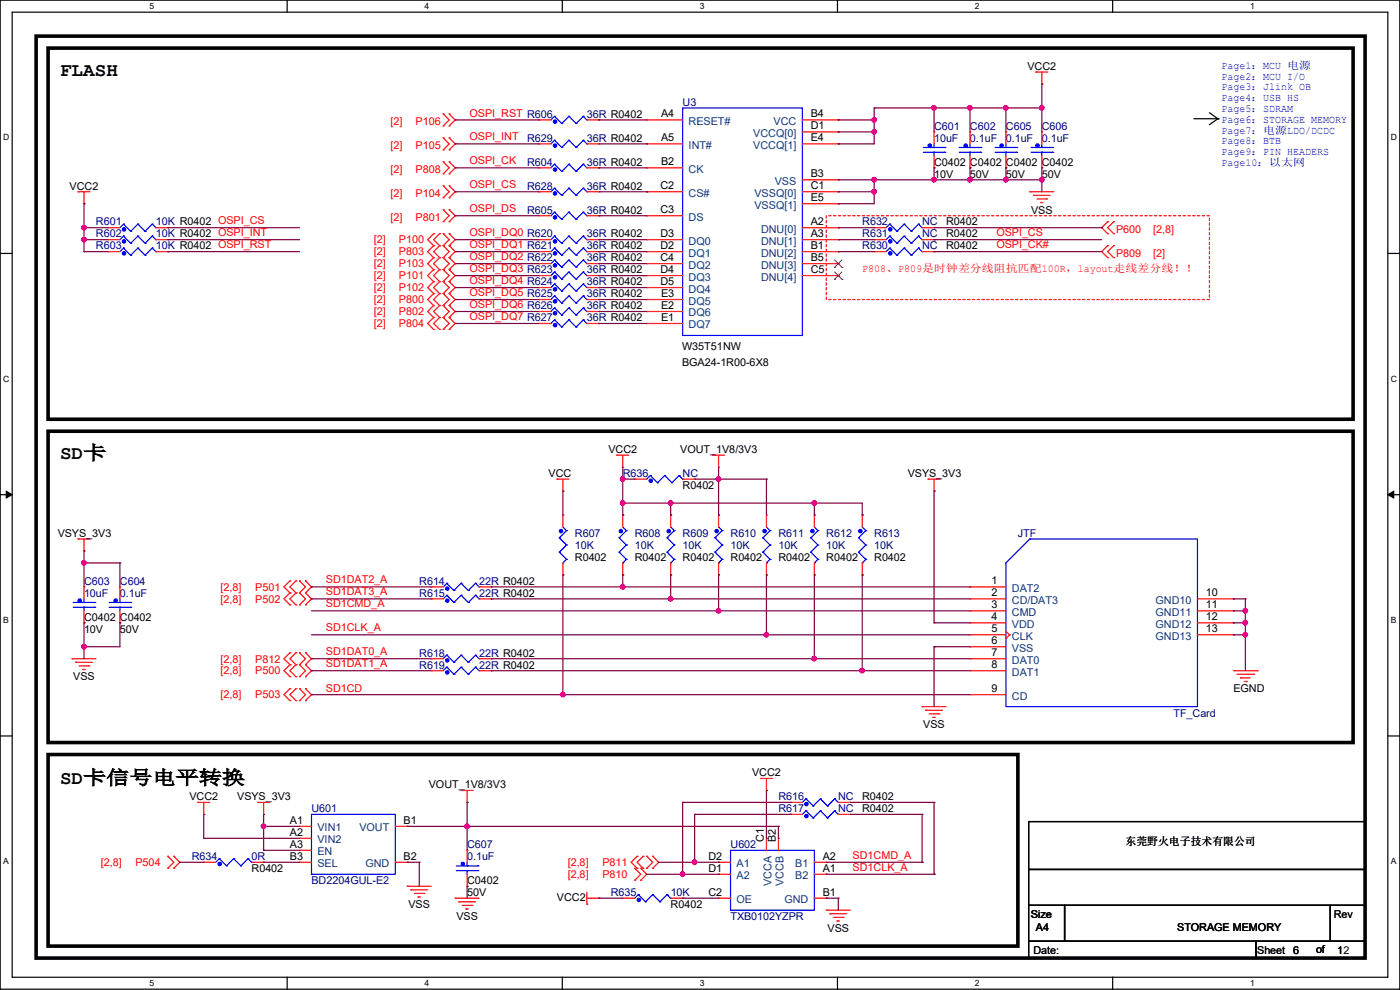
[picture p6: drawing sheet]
<svg xmlns="http://www.w3.org/2000/svg" width="297mm" height="210mm" viewBox="0 0 297 210" stroke-linecap="round" stroke-linejoin="round" font-family="sans-serif">
<path d="M0 0h297v209.8h-297zM2.6 2.6h291.8v204.7h-291.8z" fill="none" stroke="#000" stroke-width=".25"/>
<g fill="#fff">
<path d="M31.7 .3h1v2h-1z"/>
<path d="M31.7 207.6h1v1.9h-1z"/>
</g>
<path d="M60.9 0v2.6M60.9 207.3v2.5" fill="none" stroke="#000" stroke-width=".25"/>
<g fill="#fff">
<path d="M90.1 .3h1v2h-1z"/>
<path d="M90.1 207.6h1v1.9h-1z"/>
</g>
<path d="M119.3 0v2.6M119.3 207.3v2.5" fill="none" stroke="#000" stroke-width=".25"/>
<g fill="#fff">
<path d="M148.5 .3h.9v2h-.9z"/>
<path d="M148.5 207.6h.9v1.9h-.9z"/>
</g>
<path d="M177.7 0v2.6M177.7 207.3v2.5" fill="none" stroke="#000" stroke-width=".25"/>
<g fill="#fff">
<path d="M206.8 .3h1v2h-1z"/>
<path d="M206.8 207.6h1v1.9h-1z"/>
</g>
<path d="M236.1 0v2.6M236.1 207.3v2.5" fill="none" stroke="#000" stroke-width=".25"/>
<g fill="#fff">
<path d="M265.2 .3h1v2h-1z"/>
<path d="M265.2 207.6h1v1.9h-1z"/>
<path d="M.7 28.2h1.2v1.9h-1.2z"/>
<path d="M295.1 28.2h1.2v1.9h-1.2z"/>
<path d="M.7 79.3h1.2v2h-1.2z"/>
<path d="M295.1 79.3h1.2v2h-1.2z"/>
</g>
<path d="M0 53.8h2.6M294.4 53.8h2.6" fill="none" stroke="#000" stroke-width=".25"/>
<g fill="#fff">
<path d="M.7 130.5h1.2v2h-1.2z"/>
<path d="M295.1 130.5h1.1v2h-1.1z"/>
</g>
<path d="M0 104.9h2.6M294.4 104.9h2.6" fill="none" stroke="#000" stroke-width=".25"/>
<path d="M1.3 104.2l1.3 .7-1.3 .8zM294.4 104.9l1.3-.7v1.5z" fill="#000" stroke="#000" stroke-width=".21"/>
<g fill="#fff">
<path d="M.7 181.7h1.2v2h-1.2z"/>
<path d="M295.1 181.7h1.1v2h-1.1z"/>
</g>
<g fill="none" stroke="#000" stroke-width=".25">
<path d="M253.3 25.2h5.1M256.6 23.9l1.8 1.3M258.4 25.2h.1M258.4 25.2l-1.8 1.3M0 156.1h2.6M294.4 156.1h2.6M218.2 174.3h71.4v10.1h-71.4zM218.2 184.4h71.4v7.7h-71.4zM218.2 192.1h7.6v7.6h-7.6zM218.2 199.7h48.3v3.5h-48.3zM225.8 192.1h56.4v7.6h-56.4zM266.5 199.7h23.1v3.5h-23.1z"/>
<path d="M282.2 192.1h7.4v7.6h-7.4z"/>
</g>
<path d="M7.7 7.7h281.9v195.5h-281.9zM10.2 10.2h276.9v78.7h-276.9zM10.2 91.5h276.9v66h-276.9zM10.2 160.1h205.7v40.6h-205.7z" fill="none" stroke="#000" stroke-width=".76"/>
<path d="M175.3 45.8h81.3v17.7h-81.3z" fill="none" stroke="#f00" stroke-width=".25" stroke-dasharray=".5"/>
<g fill="none" stroke="#f00" stroke-width=".25">
<path d="M219.8 15.3h.1M219.8 15.3h2.5M221 17.8h.1M221 15.3v2.5M94 26.7h.1M94 24.2h.1M94 31.8h.1M94 29.3h.1M94 36.9h.1M94 34.3h.1M94 39.4h.1M94 24.2l1.3 1.2-1.3 1.3"/>
<path d="M94 29.3l1.3 1.2-1.3 1.3M94 34.3l1.3 1.3-1.3 1.3M94 39.4l1.3 1.3-1.3 1.3M95.3 24.2h.1M95.3 26.7h.1M95.3 29.3h.1M95.3 31.8h.1M95.3 34.3h.1M95.3 36.9h.1M95.3 39.4h.1M95.3 24.2l1.3 1.2-1.3 1.3M95.3 29.3l1.3 1.2-1.3 1.3"/>
<path d="M95.3 34.3l1.3 1.3-1.3 1.3M95.3 39.4l1.3 1.3-1.3 1.3M114.3 35.6h.1M114.3 25.4h.1M114.3 30.5h.1M114.3 25.4h2.6M114.3 30.5h2.6M114.3 35.6h2.6M124.5 25.4h2.5M124.5 30.5h2.5M124.5 35.6h2.5M127 35.6h.1"/>
<path d="M127 25.4h.1M127 30.5h.1M137.2 25.4h7.6M137.2 30.5h7.6M137.2 35.6h7.6M137.2 25.4h.1M137.2 30.5h.1M137.2 35.6h.1M170.2 25.4h7.6M170.2 30.5h7.6M170.2 38.1h7.6M170.2 28h7.6"/>
<path d="M177.8 25.4h.1M177.8 38.1h.1M177.8 30.5h.1M177.8 28h.1M198.2 28h.1M198.2 35.6h.1M198.2 28v2.5M198.2 33.1v2.5M205.8 28h.1M205.8 35.6h.1M205.8 28v2.5M205.8 33.1v2.5"/>
<path d="M213.4 28h.1M213.4 35.6h.1M213.4 28v2.5M213.4 33.1v2.5M221 28h.1M221 35.6h.1M221 28v2.5M221 33.1v2.5M16.6 40.7h.1M16.6 40.7h2.5M17.8 43.2h.1M17.8 40.7v2.5"/>
<path d="M22.9 50.8h.1M22.9 53.4h.1M22.9 48.3h.1M22.9 50.8h2.5M22.9 53.4h2.5M22.9 48.3h2.5M33.1 50.8h2.5M33.1 53.4h2.5M33.1 48.3h2.5M35.6 50.8h.1M35.6 53.4h.1M35.6 48.3h.1"/>
<path d="M92 52.1l-1.3 1.3 1.3 1.3M92 49.6l-1.3 1.2 1.3 1.3M92 54.7l-1.3 1.2 1.3 1.3M92 57.2l-1.3 1.3 1.3 1.2M92 59.7l-1.3 1.3 1.3 1.3M92 52.1h.1M92 54.7h.1M92 49.6h.1M92 57.2h.1M92 59.7h.1M93.3 54.7h.1M93.3 52.1h.1"/>
<path d="M93.3 49.6h.1M93.3 57.2h.1M93.3 59.7h.1M93.3 52.1l-1.3 1.3 1.3 1.3M93.3 49.6l-1.3 1.2 1.3 1.3M93.3 54.7l-1.3 1.2 1.3 1.3M93.3 57.2l-1.3 1.3 1.3 1.2M93.3 59.7l-1.3 1.3 1.3 1.3M94 42h.1M94 47h.1M94 44.5h.1M94 54.7h.1"/>
<path d="M94 52.1h.1M94 49.6h.1M94 57.2h.1M94 59.7h.1M94 44.5l1.3 1.3-1.3 1.2M94 52.1l1.3 1.3-1.3 1.3M94 49.6l1.3 1.2-1.3 1.3M94 54.7l1.3 1.2-1.3 1.3M94 57.2l1.3 1.3-1.3 1.2M94 59.7l1.3 1.3-1.3 1.3M95.3 42h.1M95.3 44.5h.1"/>
<path d="M95.3 47h.1M95.3 52.1h.1M95.3 54.7h.1M95.3 49.6h.1M95.3 57.2h.1M95.3 59.7h.1M95.3 44.5l1.3 1.3-1.3 1.2M95.3 52.1l1.3 1.3-1.3 1.3M95.3 49.6l1.3 1.2-1.3 1.3M95.3 54.7l1.3 1.2-1.3 1.3M95.3 57.2l1.3 1.3-1.3 1.2M95.3 59.7l1.3 1.3-1.3 1.3"/>
<path d="M114.3 55.9h.1M114.3 58.5h.1M114.3 40.7h.1M114.3 45.8h.1M114.3 50.8h.1M114.3 53.4h.1M114.3 40.7h2.6M114.3 55.9h2.6M114.3 50.8h2.6M114.3 53.4h2.6M114.3 58.5h2.6M114.3 45.8h2.6"/>
<path d="M124.5 40.7h2.5M124.5 55.9h2.5M124.5 50.8h2.5M124.5 53.4h2.5M124.5 58.5h2.5M124.5 45.8h2.5M127 55.9h.1M127 58.5h.1M127 40.7h.1M127 45.8h.1M127 50.8h.1M127 53.4h.1"/>
<path d="M137.2 40.7h7.6M137.2 55.9h7.6M137.2 50.8h7.6M137.2 53.4h7.6M137.2 58.5h7.6M137.2 45.8h7.6M137.2 40.7h.1M137.2 45.8h.1M137.2 50.8h.1M137.2 53.4h.1M137.2 55.9h.1M137.2 58.5h.1"/>
<path d="M170.2 40.7h7.6M170.2 55.9h7.6M170.2 50.8h7.6M170.2 53.4h7.6M170.2 58.5h7.6M170.2 43.2h7.6M170.2 48.3h7.6M177.8 43.2h.1M177.8 40.7h.1M177.8 48.3h.1M177.8 50.8h.1M177.8 53.4h.1"/>
<path d="M177.8 55.9h.1M177.8 58.5h.1M185.5 53.4h.1M185.5 50.8h.1M185.5 48.3h.1M185.5 50.8h2.5M185.5 53.4h2.5M185.5 48.3h2.5M195.6 50.8h2.6M195.6 53.4h2.6M195.6 48.3h2.6M198.2 53.4h.1"/>
<path d="M198.2 50.8h.1M198.2 48.3h.1M218.5 40.7h5.1M218.5 40.7h.1M219.2 41.4h.1M219.2 41.4h3.6M220 42.2h2M220.8 43h.1M220.8 43h.5M222 42.2h.1M235 52.1h.1M235 54.7h.1"/>
<path d="M235 47h.1M235 49.6h.1M235 52.1l-1.3 1.3 1.3 1.3M235 47l-1.3 1.3 1.3 1.3M236.3 54.7h.1M236.3 52.1h.1M236.3 49.6h.1M236.3 47h.1M236.3 52.1l-1.3 1.3 1.3 1.3M236.3 47l-1.3 1.3 1.3 1.3M92 67.4l-1.3 1.2 1.3 1.3M92 64.8l-1.3 1.3 1.3 1.3"/>
<path d="M92 62.3l-1.3 1.2 1.3 1.3M92 67.4h.1M92 69.9h.1M92 64.8h.1M92 62.3h.1M93.3 69.9h.1M93.3 67.4h.1M93.3 64.8h.1M93.3 62.3h.1M93.3 67.4l-1.3 1.2 1.3 1.3M93.3 64.8l-1.3 1.3 1.3 1.3M93.3 62.3l-1.3 1.2 1.3 1.3"/>
<path d="M94 69.9h.1M94 67.4h.1M94 64.8h.1M94 62.3h.1M94 67.4l1.3 1.2-1.3 1.3M94 64.8l1.3 1.3-1.3 1.3M94 62.3l1.3 1.2-1.3 1.3M95.3 67.4h.1M95.3 69.9h.1M95.3 64.8h.1M95.3 62.3h.1M95.3 67.4l1.3 1.2-1.3 1.3"/>
<path d="M95.3 64.8l1.3 1.3-1.3 1.3M95.3 62.3l1.3 1.2-1.3 1.3M114.3 68.6h.1M114.3 61h.1M114.3 63.5h.1M114.3 66.1h.1M114.3 61h2.6M114.3 63.5h2.6M114.3 66.1h2.6M114.3 68.6h2.6M124.5 61h2.5M124.5 63.5h2.5"/>
<path d="M124.5 66.1h2.5M124.5 68.6h2.5M127 68.6h.1M127 61h.1M127 63.5h.1M127 66.1h.1M137.2 61h7.6M137.2 63.5h7.6M137.2 66.1h7.6M137.2 68.6h7.6M137.2 61h.1M137.2 63.5h.1"/>
<path d="M137.2 66.1h.1M137.2 68.6h.1M130.9 96.6h2.5M130.9 96.6h.1M132.1 99.1h.1M132.1 96.6v2.5M151.2 96.6h.1M151.2 96.6h2.5M152.4 99.1h.1M152.4 96.6v2.5M16.6 114.3h.1M16.6 114.3h2.5"/>
<path d="M17.8 116.9h.1M17.8 114.3v2.6M118.2 101.6h2.5M118.2 101.6h.1M119.4 104.2h.1M119.4 109.3h.1M119.4 101.6v2.6M119.4 109.3v2.5M119.4 119.4v2.6M132.1 109.3h.1M132.1 109.3v2.5M132.1 119.4v2.6"/>
<path d="M134.7 101.6h.1M134.7 101.6h2.5M142.3 109.3h.1M142.3 109.3v2.5M142.3 119.4v2.6M144.8 101.6h2.6M147.4 101.6h.1M152.4 109.3h.1M152.4 109.3v2.5M152.4 119.4v2.6M162.6 109.3h.1M162.6 109.3v2.5"/>
<path d="M162.6 119.4v2.6M172.8 109.3h.1M172.8 109.3v2.5M172.8 119.4v2.6M182.9 109.3h.1M182.9 109.3v2.5M182.9 119.4v2.6M196.9 101.6h.1M196.9 101.6h2.5M198.2 104.2h.1M198.2 101.6v2.6M15.3 139.7h.1"/>
<path d="M15.3 139.7h5.1M17.8 124.5h.1M17.8 132.1h.1M17.8 124.5v2.5M17.8 129.6v2.5M25.4 124.5h.1M25.4 132.1h.1M25.4 124.5v2.5M25.4 129.6v2.5M61.5 123.2l-1.3 1.3 1.3 1.3M61.5 125.8l-1.3 1.2 1.3 1.3M61.5 138.5l-1.3 1.2 1.3 1.3"/>
<path d="M61.5 123.2h.1M61.5 125.8h.1M61.5 128.3h.1M61.5 138.5h.1M62.8 123.2l-1.3 1.3 1.3 1.3M62.8 125.8l-1.3 1.2 1.3 1.3M62.8 138.5l-1.3 1.2 1.3 1.3M62.8 125.8h.1M62.8 123.2h.1M62.8 128.3h.1M62.8 138.5h.1M63.5 125.8h.1"/>
<path d="M63.5 123.2h.1M63.5 128.3h.1M63.5 138.5h.1M63.5 123.2l1.3 1.3-1.3 1.3M63.5 125.8l1.3 1.2-1.3 1.3M63.5 138.5l1.3 1.2-1.3 1.3M64.8 123.2h.1M64.8 125.8h.1M64.8 128.3h.1M64.8 138.5h.1M64.8 123.2l1.3 1.3-1.3 1.3M64.8 125.8l1.3 1.2-1.3 1.3"/>
<path d="M64.8 138.5l1.3 1.2-1.3 1.3M91.5 139.7h2.5M91.5 124.5h2.5M91.5 127h2.5M91.5 139.7h.1M91.5 124.5h.1M91.5 127h.1M101.6 139.7h2.6M101.6 124.5h2.6M101.6 127h2.6M104.2 139.7h.1M104.2 124.5h.1"/>
<path d="M104.2 127h.1M119.4 122h.1M132.1 122h.1M142.3 122h.1M152.4 122h.1M162.6 122h.1M172.8 122h.1M182.9 122h.1M205.8 139.7h7.6M205.8 124.5h7.6M205.8 127h7.6M205.8 129.6h7.6"/>
<path d="M205.8 132.1h7.6M205.8 134.7h7.6M205.8 137.2h7.6M205.8 124.5h.1M205.8 127h.1M205.8 129.6h.1M205.8 132.1h.1M205.8 134.7h.1M205.8 137.2h.1M205.8 139.7h.1M213.4 135.4h.1M213.4 133.9l.8 .8"/>
<path d="M214.2 134.7h.1M214.2 134.7l-.8 .7M254 127h7.7M254 129.6h7.7M254 132.1h7.7M254 134.7h7.7M261.7 132.1h.1M261.7 129.6h.1M261.7 127h.1M261.7 134.7h.1M16 140.5h.1M16 140.5h3.6"/>
<path d="M16.8 141.3h2M17.6 142h.1M17.6 142h.5M18.8 141.3h.1M61.5 141l-1.3 1.3 1.3 1.3M61.5 146.1l-1.3 1.3 1.3 1.2M61.5 141h.1M61.5 143.6h.1M61.5 146.1h.1M61.5 148.6h.1M62.8 141l-1.3 1.3 1.3 1.3M62.8 146.1l-1.3 1.3 1.3 1.2"/>
<path d="M62.8 141h.1M62.8 143.6h.1M62.8 148.6h.1M62.8 146.1h.1M63.5 141h.1M63.5 143.6h.1M63.5 148.6h.1M63.5 146.1h.1M63.5 141l1.3 1.3-1.3 1.3M63.5 146.1l1.3 1.3-1.3 1.2M64.8 141h.1M64.8 143.6h.1"/>
<path d="M64.8 146.1h.1M64.8 148.6h.1M64.8 141l1.3 1.3-1.3 1.3M64.8 146.1l1.3 1.3-1.3 1.2M91.5 142.3h2.5M91.5 142.3h.1M101.6 142.3h2.6M104.2 142.3h.1M195.6 149.9h5.1M195.6 149.9h.1M196.4 150.7h.1M196.4 150.7h3.5"/>
<path d="M197.1 151.4h2.1M197.9 152.2h.1M197.9 152.2h.5M199.2 151.4h.1M205.8 142.3h7.6M205.8 147.4h7.6M205.8 142.3h.1M205.8 147.4h.1M261.7 142.3h5M262.4 143h3.6M263.2 143.8h.1M263.2 143.8h2"/>
<path d="M263.9 144.6h.6M264.5 144.6h.1M266 143h.1M266.7 142.3h.1M42 170.2h.1M42 170.2h2.5M43.2 172.8h.1M43.2 170.2v2.6M54.7 170.2h2.5M54.7 170.2h.1M55.9 172.8h.1M55.9 170.2v2.6"/>
<path d="M63.5 175.3h.1M63.5 177.8h.1M63.5 175.3h2.6M63.5 177.8h2.6M83.9 175.3h2.5M86.4 175.3h.1M97.8 167.7h2.6M97.8 167.7h.1M99.1 170.2h.1M99.1 167.7v2.5M161.3 165.1h2.6M161.3 165.1h.1"/>
<path d="M162.6 167.7h.1M162.6 177.8h.1M162.6 165.1v2.6M162.6 177.8v2.6M165.1 177.8h.1M165.1 177.8v2.6M167.7 170.2h2.5M167.7 172.8h2.5M167.7 170.2h.1M167.7 172.8h.1M177.8 170.2h2.6M177.8 172.8h2.6"/>
<path d="M180.4 170.2h.1M180.4 172.8h.1M35.6 181.7l1.3 1.2-1.3 1.3M35.6 184.2h.1M35.6 181.7h.1M36.9 181.7h.1M36.9 184.2h.1M36.9 181.7l1.2 1.2-1.2 1.3M43.2 182.9h.1M43.2 182.9h2.6M53.4 182.9h2.5M55.9 182.9h.1"/>
<path d="M63.5 180.4h.1M63.5 182.9h.1M63.5 182.9h2.6M63.5 180.4h2.6M83.9 182.9h2.5M86.4 188h.1M86.4 182.9h.1M86.4 188h5.1M87.2 188.8h.1M87.2 188.8h3.5M87.9 189.5h2.1M88.7 190.3h.1"/>
<path d="M88.7 190.3h.5M90 189.5h.1M96.6 190.5h5M96.6 190.5h.1M97.3 191.3h3.6M97.3 191.3h.1M98.1 192.1h2M98.8 192.8h.1M98.8 192.8h.6M99.1 180.4h.1M99.1 188h.1M99.1 180.4v2.5"/>
<path d="M99.1 185.5v2.5M100.1 192.1h.1M124.5 191.8h.1M124.5 190.5h2.5M124.5 189.3v2.5M127 190.5h.1M132.1 190.5h.1M132.1 190.5h2.6M134.7 186.7h.1M134.7 184.2h.1M134.7 184.2l1.2 1.3-1.2 1.2M135.2 181.7l-1.3 1.2 1.3 1.3"/>
<path d="M135.2 181.7h.1M135.2 184.2h.1M135.9 184.2h.1M135.9 186.7h.1M135.9 184.2l1.3 1.3-1.3 1.2M136.4 181.7l-1.2 1.2 1.2 1.3M136.4 184.2h.1M136.4 181.7h.1M137.2 181.7l1.3 1.2-1.3 1.3M137.2 184.2h.1M137.2 181.7h.1M138.5 181.7h.1"/>
<path d="M138.5 184.2h.1M138.5 181.7l1.2 1.2-1.2 1.3M142.3 190.5h2.5M144.8 190.5h.1M152.4 185.5h.1M152.4 190.5h.1M152.4 182.9h.1M152.4 190.5h2.6M152.4 185.5h2.6M152.4 182.9h2.6M172.8 190.5h2.5M172.8 185.5h2.5"/>
<path d="M172.8 182.9h2.5M175.3 193.1h5.1M175.3 193.1h.1M175.3 185.5h.1M175.3 190.5h.1M175.3 182.9h.1M176.1 193.8h.1M176.1 193.8h3.5M176.8 194.6h2.1M177.6 195.4h.1M177.6 195.4h.5M178.9 194.6h.1"/>
</g>
<g fill="none" stroke="#00f" stroke-width=".25">
<path d="M117.6 39.9l-.7 .8M117.6 34.8l-.7 .8M117.6 24.7l-.7 .7M117.6 29.8l-.7 .7M117.6 39.9h.1M117.6 34.8h.1M117.6 24.7h.1M117.6 29.8h.1M117.6 39.9l1.6 1.5M117.6 34.8l1.6 1.6M117.6 24.7l1.6 1.5M117.6 29.8l1.6 1.5"/>
<path d="M119.2 36.4h.1M119.2 26.2h.1M119.2 31.3h.1M120.7 39.9l-1.5 1.5M120.7 34.8l-1.5 1.6M120.7 24.7l-1.5 1.5M120.7 29.8l-1.5 1.5M120.7 39.9h.1M120.7 34.8h.1M120.7 24.7h.1M120.7 29.8h.1M120.7 39.9l1.5 1.5"/>
<path d="M120.7 34.8l1.5 1.6M120.7 24.7l1.5 1.5M120.7 29.8l1.5 1.5M122.2 36.4h.1M122.2 26.2h.1M122.2 31.3h.1M123.7 39.9l-1.5 1.5M123.7 34.8l-1.5 1.6M123.7 24.7l-1.5 1.5M123.7 29.8l-1.5 1.5M123.7 39.9h.1M123.7 34.8h.1"/>
<path d="M123.7 24.7h.1M123.7 29.8h.1M123.7 39.9l.8 .8M123.7 34.8l.8 .8M123.7 24.7l.8 .7M123.7 29.8l.8 .7M124.5 35.6h.1M124.5 25.4h.1M124.5 30.5h.1M144.8 22.9h25.4v48.3h-25.4zM195.9 32.3h4.5M195.9 31.3h4.5"/>
<path d="M198.2 32.3h.1M198.2 31.3h.1M198.2 30.5v.8M198.2 32.3v.8M200.4 32.3h.1M200.4 31.3h.1M203.5 32.3h4.6M203.5 31.3h4.6M205.8 32.3h.1M205.8 31.3h.1M205.8 30.5v.8M205.8 32.3v.8"/>
<path d="M208.1 32.3h.1M208.1 31.3h.1M211.1 32.3h4.6M211.1 31.3h4.6M213.4 32.3h.1M213.4 31.3h.1M213.4 30.5v.8M213.4 32.3v.8M215.7 32.3h.1M215.7 31.3h.1M218.7 32.3h4.6M218.7 31.3h4.6"/>
<path d="M221 32.3h.1M221 31.3h.1M221 30.5v.8M221 32.3v.8M223.3 32.3h.1M223.3 31.3h.1M26.2 50.1h.1M26.2 52.6h.1M26.2 47.5h.1M26.2 50.1l1.5 1.5M26.2 52.6l1.5 1.5M26.2 47.5l1.5 1.6"/>
<path d="M26.2 50.1l-.8 .7M26.2 52.6l-.8 .8M26.2 47.5l-.8 .8M27.7 51.6h.1M27.7 54.1h.1M27.7 49.1h.1M29.3 50.1h.1M29.3 52.6h.1M29.3 47.5h.1M29.3 50.1l1.5 1.5M29.3 52.6l1.5 1.5M29.3 47.5l1.5 1.6"/>
<path d="M29.3 50.1l-1.6 1.5M29.3 52.6l-1.6 1.5M29.3 47.5l-1.6 1.6M30.8 51.6h.1M30.8 54.1h.1M30.8 49.1h.1M32.3 50.1h.1M32.3 52.6h.1M32.3 47.5h.1M32.3 50.1l.8 .7M32.3 52.6l.8 .8M32.3 47.5l.8 .8"/>
<path d="M32.3 50.1l-1.5 1.5M32.3 52.6l-1.5 1.5M32.3 47.5l-1.5 1.6M33.1 50.8h.1M33.1 53.4h.1M33.1 48.3h.1M117.6 55.2l-.7 .7M117.6 57.7l-.7 .8M117.6 45l-.7 .8M117.6 50.1l-.7 .7M117.6 52.6l-.7 .8M117.6 55.2h.1"/>
<path d="M117.6 57.7h.1M117.6 45h.1M117.6 50.1h.1M117.6 52.6h.1M117.6 55.2l1.6 1.5M117.6 57.7l1.6 1.5M117.6 45l1.6 1.5M117.6 50.1l1.6 1.5M117.6 52.6l1.6 1.5M119.2 56.7h.1M119.2 59.2h.1M119.2 41.4h.1"/>
<path d="M119.2 46.5h.1M119.2 51.6h.1M119.2 54.1h.1M120.7 55.2l-1.5 1.5M120.7 57.7l-1.5 1.5M120.7 45l-1.5 1.5M120.7 50.1l-1.5 1.5M120.7 52.6l-1.5 1.5M120.7 55.2h.1M120.7 57.7h.1M120.7 45h.1M120.7 50.1h.1"/>
<path d="M120.7 52.6h.1M120.7 55.2l1.5 1.5M120.7 57.7l1.5 1.5M120.7 45l1.5 1.5M120.7 50.1l1.5 1.5M120.7 52.6l1.5 1.5M122.2 56.7h.1M122.2 59.2h.1M122.2 41.4h.1M122.2 46.5h.1M122.2 51.6h.1M122.2 54.1h.1"/>
<path d="M123.7 55.2l-1.5 1.5M123.7 57.7l-1.5 1.5M123.7 45l-1.5 1.5M123.7 50.1l-1.5 1.5M123.7 52.6l-1.5 1.5M123.7 55.2h.1M123.7 57.7h.1M123.7 45h.1M123.7 50.1h.1M123.7 52.6h.1M123.7 55.2l.8 .7M123.7 57.7l.8 .8"/>
<path d="M123.7 45l.8 .8M123.7 50.1l.8 .7M123.7 52.6l.8 .8M124.5 55.9h.1M124.5 58.5h.1M124.5 40.7h.1M124.5 45.8h.1M124.5 50.8h.1M124.5 53.4h.1M188.8 52.6l-.8 .8M188.8 50.1l-.8 .7M188.8 47.5l-.8 .8"/>
<path d="M188.8 52.6h.1M188.8 50.1h.1M188.8 47.5h.1M188.8 52.6l1.5 1.5M188.8 50.1l1.5 1.5M188.8 47.5l1.5 1.6M190.3 54.1h.1M190.3 51.6h.1M190.3 49.1h.1M191.8 52.6h.1M191.8 50.1h.1M191.8 47.5h.1"/>
<path d="M191.8 52.6l1.5 1.5M191.8 50.1l1.5 1.5M191.8 47.5l1.5 1.6M191.8 52.6l-1.5 1.5M191.8 50.1l-1.5 1.5M191.8 47.5l-1.5 1.6M193.3 54.1h.1M193.3 51.6h.1M193.3 49.1h.1M194.9 52.6l-1.6 1.5M194.9 50.1l-1.6 1.5M194.9 47.5l-1.6 1.6"/>
<path d="M194.9 52.6h.1M194.9 50.1h.1M194.9 47.5h.1M194.9 52.6l.7 .8M194.9 50.1l.7 .7M194.9 47.5l.7 .8M195.6 53.4h.1M195.6 50.8h.1M195.6 48.3h.1M117.6 67.9l-.7 .7M117.6 60.2l-.7 .8M117.6 62.8l-.7 .7"/>
<path d="M117.6 65.3l-.7 .8M117.6 67.9h.1M117.6 60.2h.1M117.6 62.8h.1M117.6 65.3h.1M117.6 67.9l1.6 1.5M117.6 60.2l1.6 1.6M117.6 62.8l1.6 1.5M117.6 65.3l1.6 1.5M119.2 69.4h.1M119.2 61.8h.1M119.2 64.3h.1"/>
<path d="M119.2 66.8h.1M120.7 67.9l-1.5 1.5M120.7 60.2l-1.5 1.6M120.7 62.8l-1.5 1.5M120.7 65.3l-1.5 1.5M120.7 67.9h.1M120.7 60.2h.1M120.7 62.8h.1M120.7 65.3h.1M120.7 67.9l1.5 1.5M120.7 60.2l1.5 1.6M120.7 62.8l1.5 1.5"/>
<path d="M120.7 65.3l1.5 1.5M122.2 69.4h.1M122.2 61.8h.1M122.2 64.3h.1M122.2 66.8h.1M123.7 67.9l-1.5 1.5M123.7 60.2l-1.5 1.6M123.7 62.8l-1.5 1.5M123.7 65.3l-1.5 1.5M123.7 67.9h.1M123.7 60.2h.1M123.7 62.8h.1"/>
<path d="M123.7 65.3h.1M123.7 67.9l.8 .7M123.7 60.2l.8 .8M123.7 62.8l.8 .7M123.7 65.3l.8 .8M124.5 68.6h.1M124.5 61h.1M124.5 63.5h.1M124.5 66.1h.1M118.7 114.1h.1M118.7 117.1h.1M118.7 114.1l1.5 1.5"/>
<path d="M118.7 117.1l1.5 1.6M119.4 119.4h.1M119.4 111.8l.8 .8M120.2 112.6h.1M120.2 115.6h.1M120.2 118.7h.1M120.2 112.6l-1.5 1.5M120.2 115.6l-1.5 1.5M120.2 118.7l-.8 .7M131.4 114.1h.1M131.4 117.1h.1M131.4 114.1l1.5 1.5"/>
<path d="M131.4 117.1l1.5 1.6M132.1 119.4h.1M132.1 111.8l.8 .8M132.9 112.6h.1M132.9 115.6h.1M132.9 118.7h.1M132.9 112.6l-1.5 1.5M132.9 115.6l-1.5 1.5M132.9 118.7l-.8 .7M138 100.9h.1M138 100.9l1.5 1.5M138 100.9l-.8 .7"/>
<path d="M139.5 102.4h.1M141 100.9l-1.5 1.5M141 100.9h.1M141 100.9l1.5 1.5M141.5 114.1h.1M141.5 117.1h.1M141.5 114.1l1.5 1.5M141.5 117.1l1.5 1.6M142.3 119.4h.1M142.3 111.8l.7 .8M142.5 102.4h.1M143 112.6h.1"/>
<path d="M143 115.6h.1M143 118.7h.1M143 112.6l-1.5 1.5M143 115.6l-1.5 1.5M143 118.7l-.7 .7M144.1 100.9h.1M144.1 100.9l.7 .7M144.1 100.9l-1.6 1.5M144.8 101.6h.1M151.7 114.1h.1M151.7 117.1h.1M151.7 114.1l1.5 1.5"/>
<path d="M151.7 117.1l1.5 1.6M152.4 119.4h.1M152.4 111.8l.8 .8M153.2 112.6h.1M153.2 115.6h.1M153.2 118.7h.1M153.2 112.6l-1.5 1.5M153.2 115.6l-1.5 1.5M153.2 118.7l-.8 .7M161.8 114.1h.1M161.8 117.1h.1M161.8 114.1l1.6 1.5"/>
<path d="M161.8 117.1l1.6 1.6M162.6 119.4h.1M162.6 111.8l.8 .8M163.4 112.6h.1M163.4 115.6h.1M163.4 118.7h.1M163.4 112.6l-1.6 1.5M163.4 115.6l-1.6 1.5M163.4 118.7l-.8 .7M172 114.1h.1M172 117.1h.1M172 114.1l1.5 1.5"/>
<path d="M172 117.1l1.5 1.6M172.8 119.4h.1M172.8 111.8l.7 .8M173.5 112.6h.1M173.5 115.6h.1M173.5 118.7h.1M173.5 112.6l-1.5 1.5M173.5 115.6l-1.5 1.5M173.5 118.7l-.7 .7M182.2 114.1h.1M182.2 117.1h.1M182.2 114.1l1.5 1.5"/>
<path d="M182.2 117.1l1.5 1.6M182.9 119.4h.1M182.9 111.8l.8 .8M183.7 112.6h.1M183.7 115.6h.1M183.7 118.7h.1M183.7 112.6l-1.5 1.5M183.7 115.6l-1.5 1.5M183.7 118.7l-.8 .7M213.4 119.4l5.1-5.1h35.5v35.6h-40.6zM218.5 114.3h.1M15.5 128.8h4.6"/>
<path d="M15.5 127.8h4.6M17.8 128.8h.1M17.8 127.8h.1M17.8 127v.8M17.8 128.8v.8M20.1 128.8h.1M20.1 127.8h.1M23.2 128.8h4.5M23.2 127.8h4.5M25.4 128.8h.1M25.4 127.8h.1M25.4 127v.8"/>
<path d="M25.4 128.8v.8M27.7 128.8h.1M27.7 127.8h.1M94.8 139l-.8 .7M94.8 123.7l-.8 .8M94.8 126.3l-.8 .7M94.8 139h.1M94.8 123.7h.1M94.8 126.3h.1M94.8 139l1.5 1.5M94.8 123.7l1.5 1.6M94.8 126.3l1.5 1.5"/>
<path d="M96.3 125.3h.1M96.3 127.8h.1M97.8 139l-1.5 1.5M97.8 123.7l-1.5 1.6M97.8 126.3l-1.5 1.5M97.8 139h.1M97.8 123.7h.1M97.8 126.3h.1M97.8 139l1.6 1.5M97.8 123.7l1.6 1.6M97.8 126.3l1.6 1.5M99.4 125.3h.1"/>
<path d="M99.4 127.8h.1M100.9 139h.1M100.9 123.7h.1M100.9 126.3h.1M100.9 139l.7 .7M100.9 123.7l.7 .8M100.9 126.3l.7 .7M100.9 139l-1.5 1.5M100.9 123.7l-1.5 1.6M100.9 126.3l-1.5 1.5M101.6 139.7h.1M101.6 124.5h.1"/>
<path d="M101.6 127h.1M94.8 141.5l-.8 .8M94.8 141.5h.1M94.8 141.5l1.5 1.5M96.3 140.5h.1M96.3 143h.1M97.8 141.5l-1.5 1.5M97.8 141.5h.1M97.8 141.5l1.6 1.5M99.4 140.5h.1M99.4 143h.1M100.9 141.5h.1"/>
<path d="M100.9 141.5l.7 .8M100.9 141.5l-1.5 1.5M101.6 142.3h.1M66.1 172.8h17.8v12.7h-17.8zM171 169.5l-.8 .7M171 172l-.8 .8M171 169.5h.1M171 172h.1M171 169.5l1.5 1.5M171 172l1.5 1.5M172.5 171h.1M172.5 173.5h.1"/>
<path d="M174 169.5l-1.5 1.5M174 172l-1.5 1.5M174 169.5h.1M174 172h.1M174 169.5l1.6 1.5M174 172l1.6 1.5M175.6 171h.1M175.6 173.5h.1M177.1 169.5h.1M177.1 172h.1M177.1 169.5l.7 .7M177.1 172l.7 .8"/>
<path d="M177.1 169.5l-1.5 1.5M177.1 172l-1.5 1.5M177.8 170.2h.1M177.8 172.8h.1M46.5 182.2l-.7 .7M46.5 182.2h.1M46.5 182.2l1.5 1.5M48 183.7h.1M49.6 182.2l-1.6 1.5M49.6 182.2h.1M49.6 182.2l1.5 1.5M51.1 183.7h.1"/>
<path d="M52.6 182.2l-1.5 1.5M52.6 182.2h.1M52.6 182.2l.8 .7M53.4 182.9h.1M96.8 184.7h4.6M96.8 183.7h4.6M99.1 184.7h.1M99.1 183.7h.1M99.1 182.9v.8M99.1 184.7v.8M101.4 184.7h.1M101.4 183.7h.1"/>
<path d="M135.4 189.8l-.7 .7M135.4 189.8h.1M135.4 189.8l1.5 1.5M136.9 191.3h.1M138.5 189.8h.1M138.5 189.8l1.5 1.5M138.5 189.8l-1.6 1.5M140 191.3h.1M141.5 189.8l-1.5 1.5M141.5 189.8h.1M141.5 189.8l.8 .7M142.3 190.5h.1"/>
<path d="M155 180.4h17.8v12.7h-17.8z"/>
</g>
<g fill="#00f" stroke="#00f" stroke-width=".25">
<circle cx="117.7" cy="56.3" r=".36"/>
<circle cx="119" cy="112.7" r=".36"/>
<circle cx="141.9" cy="112.7" r=".36"/>
<circle cx="26.3" cy="51.2" r=".36"/>
<circle cx="197.3" cy="30.9" r=".36"/>
<circle cx="188.9" cy="53.7" r=".36"/>
<circle cx="135.5" cy="190.9" r=".36"/>
<circle cx="46.6" cy="183.3" r=".36"/>
<circle cx="117.7" cy="58.8" r=".36"/>
<circle cx="212.5" cy="30.9" r=".36"/>
<circle cx="152" cy="112.7" r=".36"/>
<circle cx="117.7" cy="41" r=".36"/>
<circle cx="26.3" cy="53.7" r=".36"/>
<circle cx="117.7" cy="69" r=".36"/>
<circle cx="204.9" cy="30.9" r=".36"/>
<circle cx="117.7" cy="46.1" r=".36"/>
<circle cx="138.1" cy="102" r=".36"/>
<circle cx="220.1" cy="30.9" r=".36"/>
<circle cx="117.7" cy="61.4" r=".36"/>
<circle cx="94.9" cy="140.1" r=".36"/>
<circle cx="171.1" cy="170.6" r=".36"/>
<circle cx="98.2" cy="183.3" r=".36"/>
<circle cx="188.9" cy="51.2" r=".36"/>
<circle cx="162.2" cy="112.7" r=".36"/>
<circle cx="188.9" cy="48.7" r=".36"/>
<circle cx="117.7" cy="36" r=".36"/>
<circle cx="16.9" cy="127.4" r=".36"/>
<circle cx="117.7" cy="63.9" r=".36"/>
<circle cx="94.9" cy="142.6" r=".36"/>
<circle cx="171.1" cy="173.1" r=".36"/>
<circle cx="117.7" cy="51.2" r=".36"/>
<circle cx="94.9" cy="124.9" r=".36"/>
<circle cx="172.4" cy="112.7" r=".36"/>
<circle cx="117.7" cy="25.8" r=".36"/>
<circle cx="24.5" cy="127.4" r=".36"/>
<circle cx="117.7" cy="66.4" r=".36"/>
<circle cx="117.7" cy="30.9" r=".36"/>
<circle cx="117.7" cy="53.7" r=".36"/>
<circle cx="94.9" cy="127.4" r=".36"/>
<circle cx="26.3" cy="48.7" r=".36"/>
<circle cx="182.5" cy="112.7" r=".36"/>
<circle cx="131.7" cy="112.7" r=".36"/>
</g>
<path d="M177 56.7h.1M177 59.3h.1M177.1 55.2l1.5 1.5M177.1 57.7l1.5 1.6M178.6 55.2l-1.6 1.5M178.6 57.7l-1.6 1.6M178.6 56.7h.1M178.6 59.3h.1" fill="none" stroke="#804000" stroke-width=".21"/>
<g fill="none" stroke="#800040" stroke-width=".25">
<path d="M221 17.8h.1M221 17.8v10.2M96.6 30.5h17.7M96.6 25.4h17.7M96.6 35.6h17.7M96.6 30.5h.1M96.6 25.4h.1M96.6 35.6h.1M127 35.6h.1M127 25.4h.1M127 30.5h10.2M127 25.4h10.2"/>
<path d="M127 35.6h10.2M137.2 30.5h.1M177.8 28h7.7M177.8 25.4h7.7M177.8 38.1h43.2M177.8 30.5h.1M177.8 28h.1M177.8 25.4h.1M177.8 38.1h.1M185.5 28h.1M185.5 25.4h.1M185.5 38.1h.1"/>
<path d="M185.5 22.9h.1M185.5 22.9v7.6h-7.7M185.5 38.1v5.1h-7.7M185.5 22.9h35.5M198.2 22.9h.1M198.2 35.6h.1M198.2 38.1h.1M198.2 22.9v5.1M198.2 35.6v2.5M205.8 22.9h.1M205.8 38.1h.1M205.8 35.6h.1"/>
<path d="M205.8 22.9v5.1M205.8 35.6v2.5M213.4 22.9h.1M213.4 35.6h.1M213.4 38.1h.1M213.4 22.9v5.1M213.4 35.6v2.5M221 38.1h.1M221 22.9h.1M221 35.6h.1M221 35.6v5.1M17.8 53.4h5.1"/>
<path d="M17.8 50.8h5.1M17.8 48.3h5.1M17.8 43.2h.1M17.8 53.4h.1M17.8 50.8h.1M17.8 48.3h.1M17.8 43.2v10.2M35.6 53.4h27.9M35.6 50.8h27.9M35.6 48.3h27.9M35.6 48.3h.1M35.6 50.8h.1"/>
<path d="M35.6 53.4h.1M96.6 53.4h17.7M96.6 50.8h17.7M96.6 40.7h17.7M96.6 45.8h17.7M96.6 58.5h17.7M96.6 55.9h17.7M96.6 40.7h.1M96.6 45.8h.1M96.6 50.8h.1M96.6 53.4h.1M96.6 55.9h.1"/>
<path d="M96.6 58.5h.1M127 45.8h.1M127 58.5h.1M127 50.8h.1M127 53.4h.1M127 55.9h.1M127 40.7h10.2M127 53.4h10.2M127 50.8h10.2M127 45.8h10.2M127 58.5h10.2M127 55.9h10.2"/>
<path d="M137.2 40.7h.1M177.8 53.4h7.7M177.8 50.8h7.7M177.8 48.3h7.7M177.8 40.7h7.7M177.8 40.7h.1M177.8 43.2h.1M177.8 50.8h.1M177.8 53.4h.1M177.8 48.3h.1M185.5 40.7h.1M198.2 50.8h.1"/>
<path d="M198.2 53.4h.1M198.2 48.3h35.5M198.2 53.4h35.5M198.2 50.8h35.5M233.7 48.3h.1M96.6 61h17.7M96.6 63.5h17.7M96.6 66.1h17.7M96.6 68.6h17.7M96.6 61h.1M96.6 63.5h.1M96.6 66.1h.1"/>
<path d="M96.6 68.6h.1M127 61h.1M127 63.5h.1M127 66.1h.1M127 68.6h.1M127 61h10.2M127 63.5h10.2M127 66.1h10.2M127 68.6h10.2M132.1 99.1v10.2M152.4 99.1v10.2M17.8 119.4h.1"/>
<path d="M17.8 116.9h.1M17.8 116.9v7.6M17.8 119.4h7.6M25.4 119.4h.1M25.4 119.4v5.1M119.4 104.2h.1M119.4 104.2v5.1M132.1 101.6h.1M132.1 106.7h.1M132.1 109.3h.1M132.1 101.6h2.6M132.1 106.7h50.8v2.6"/>
<path d="M142.3 109.3h.1M142.3 106.7v2.6M147.4 101.6h15.2M152.4 101.6h.1M152.4 109.3h.1M162.6 101.6h.1M162.6 101.6v7.7M172.8 109.3h.1M172.8 106.7h.1M172.8 106.7v2.6M182.9 109.3h.1M198.2 104.2h.1"/>
<path d="M198.2 104.2v27.9M17.8 137.2h.1M17.8 132.1h.1M17.8 132.1v7.6M25.4 132.1h.1M25.4 132.1v5.1h-7.6M66.1 139.7h.1M66.1 124.5h.1M66.1 127h.1M66.1 129.6h139.7M66.1 134.7h139.7M66.1 127h25.4"/>
<path d="M66.1 124.5h25.4M66.1 139.7h25.4M104.2 124.5h101.6M104.2 139.7h101.6M104.2 124.5h.1M104.2 127h.1M104.2 139.7h.1M104.2 127h101.6M119.4 122h.1M119.4 122v25.4M132.1 122h.1M132.1 124.5h.1"/>
<path d="M132.1 122v2.5M142.3 122h.1M142.3 127h.1M142.3 122v5M152.4 129.6h.1M152.4 122h.1M152.4 122v7.6M162.6 134.7h.1M162.6 122h.1M162.6 122v12.7M172.8 122h.1M172.8 139.7h.1"/>
<path d="M172.8 122v17.7M182.9 122h.1M182.9 122v20.3M198.2 132.1h.1M198.2 137.2h.1M198.2 137.2v12.7M198.2 132.1h7.6M198.2 137.2h7.6M261.7 127h.1M261.7 129.6h.1M261.7 132.1h.1M261.7 134.7h.1"/>
<path d="M261.7 127h2.5M261.7 129.6h2.5M261.7 132.1h2.5M261.7 134.7h2.5M264.2 127h.1M264.2 129.6h.1M264.2 132.1h.1M264.2 134.7h.1M264.2 127v15.3M66.1 147.4h139.7M66.1 147.4h.1M66.1 142.3h.1"/>
<path d="M66.1 142.3h25.4M104.2 142.3h.1M104.2 142.3h101.6M119.4 147.4h.1M182.9 142.3h.1M43.2 177.8h20.3M43.2 177.8h.1M43.2 172.8h.1M43.2 172.8v5M55.9 175.3h7.6M55.9 172.8h.1M55.9 175.3h.1"/>
<path d="M55.9 172.8v7.6M86.4 175.3h.1M86.4 175.3h78.7M99.1 175.3h.1M99.1 170.2h.1M99.1 170.2v10.2M144.8 170.2h.1M144.8 170.2v15.3M144.8 170.2h22.9M147.4 172.8h.1M147.4 172.8v10.1M147.4 172.8h20.3"/>
<path d="M162.6 167.7h.1M162.6 167.7v10.1M165.1 175.3h.1M165.1 175.3v2.5M167.7 172.8h.1M167.7 170.2h.1M180.4 172.8h15.2M180.4 170.2h17.8M195.6 172.8h.1M195.6 172.8v10.1M198.2 170.2h.1M198.2 170.2v15.3"/>
<path d="M38.1 182.9h5.1M38.1 182.9h.1M55.9 182.9h7.6M55.9 180.4h7.6M55.9 180.4h.1M55.9 182.9h.1M86.4 182.9h2.5M86.4 182.9h.1M88.9 182.9h.1M88.9 182.9v5.1M99.1 188h.1M99.1 188v2.5"/>
<path d="M127 190.5h5.1M127 190.5h.1M137.2 185.5h15.2M139.7 182.9h12.7M144.8 185.5h.1M144.8 190.5h.1M144.8 190.5h7.6M147.4 182.9h.1M152.4 182.9h.1M152.4 185.5h.1M175.3 190.5h2.5M175.3 190.5h.1"/>
<path d="M175.3 182.9h20.3M175.3 185.5h22.9M177.8 190.5h.1M177.8 190.5v2.6M195.6 182.9h.1M198.2 185.5h.1"/>
</g>
<g fill="#f0f" stroke="#f0f" stroke-width=".25">
<circle cx="17.8" cy="50.8" r=".49"/>
<circle cx="17.8" cy="48.3" r=".49"/>
<circle cx="185.4" cy="28" r=".49"/>
<circle cx="185.4" cy="25.4" r=".49"/>
<circle cx="185.4" cy="40.7" r=".49"/>
<circle cx="213.4" cy="22.9" r=".49"/>
<circle cx="221" cy="22.9" r=".49"/>
<circle cx="221" cy="38.1" r=".49"/>
<circle cx="213.4" cy="38.1" r=".49"/>
<circle cx="205.8" cy="22.9" r=".49"/>
<circle cx="205.8" cy="38.1" r=".49"/>
<circle cx="264.2" cy="129.6" r=".49"/>
<circle cx="264.2" cy="132.1" r=".49"/>
<circle cx="264.2" cy="134.6" r=".49"/>
<circle cx="152.4" cy="129.6" r=".49"/>
<circle cx="162.6" cy="134.6" r=".49"/>
<circle cx="172.7" cy="139.7" r=".49"/>
<circle cx="182.9" cy="142.3" r=".49"/>
<circle cx="119.4" cy="147.3" r=".49"/>
<circle cx="132.1" cy="124.5" r=".49"/>
<circle cx="142.3" cy="127" r=".49"/>
<circle cx="142.3" cy="106.7" r=".49"/>
<circle cx="132.1" cy="106.7" r=".49"/>
<circle cx="17.8" cy="119.4" r=".49"/>
<circle cx="17.8" cy="137.2" r=".49"/>
<circle cx="198.1" cy="22.9" r=".49"/>
<circle cx="185.4" cy="38.1" r=".49"/>
<circle cx="198.1" cy="38.1" r=".49"/>
<circle cx="99.1" cy="175.3" r=".49"/>
<circle cx="55.9" cy="175.3" r=".49"/>
<circle cx="147.3" cy="182.9" r=".49"/>
<circle cx="144.8" cy="185.4" r=".49"/>
<circle cx="172.7" cy="106.7" r=".49"/>
<circle cx="132.1" cy="101.6" r=".49"/>
<circle cx="152.4" cy="101.6" r=".49"/>
</g>
<g font-size="4.1">
<text x="12.7" y="16.2">FLASH</text>
<text x="12.7" y="97.5">SD卡</text>
<text x="12.7" y="166.4">SD卡信号电平转换</text>
</g>
<g font-size="2.3">
<text x="218" y="14.8">VCC2</text>
<text x="140.3" y="24.9">A4</text>
<text x="140.3" y="30">A5</text>
<text x="172" y="30">E4</text>
<text x="172" y="27.4">D1</text>
<text x="172" y="24.9">B4</text>
<text x="140.3" y="35.1">B2</text>
<text x="198.2" y="35.1">C0402</text>
<text x="205.8" y="35.1">C0402</text>
<text x="213.4" y="35.1">C0402</text>
<text x="221" y="35.1">C0402</text>
<text x="14.8" y="40.2">VCC2</text>
<text x="140.1" y="40.1">C2</text>
<text x="172" y="40.1">C1</text>
<text x="172" y="37.6">B3</text>
<text x="198.2" y="37.7">10V</text>
<text x="205.8" y="37.7">50V</text>
<text x="213.4" y="37.7">50V</text>
<text x="221" y="37.7">50V</text>
<text x="140.1" y="45.2">C3</text>
<text x="172" y="42.7">E5</text>
<text x="172" y="47.7">A2</text>
<text x="200.7" y="47.8">R0402</text>
<text x="218.7" y="45.3">VSS</text>
<text x="140.1" y="50.3">D3</text>
<text x="140.1" y="52.8">D2</text>
<text x="172" y="50.3">A3</text>
<text x="172" y="52.8">B1</text>
<text x="200.7" y="52.9">R0402</text>
<text x="200.7" y="50.4">R0402</text>
<text x="140.1" y="55.4">C4</text>
<text x="140.1" y="57.9">D4</text>
<text x="172" y="55.4">B5</text>
<text x="172" y="57.9">C5</text>
<text x="140.1" y="60.4">D5</text>
<text x="140.3" y="63">E3</text>
<text x="140.3" y="65.5">E2</text>
<text x="140.3" y="68.1">E1</text>
<text x="144.7" y="77.6">BGA24-1R00-6X8</text>
<text x="144.7" y="74.2">W35T51NW</text>
<text x="116.4" y="101.2">VCC</text>
<text x="129.1" y="96.1">VCC2</text>
<text x="144.3" y="96.1">VOUT_1V8/3V3</text>
<text x="192.6" y="101.2">VSYS_3V3</text>
<text x="144.8" y="103.7">R0402</text>
<text x="12.2" y="113.9">VSYS_3V3</text>
<text x="122" y="119">R0402</text>
<text x="134.7" y="119">R0402</text>
<text x="144.8" y="119">R0402</text>
<text x="155" y="119">R0402</text>
<text x="165.1" y="119">R0402</text>
<text x="175.3" y="119">R0402</text>
<text x="185.5" y="119">R0402</text>
<text x="210.4" y="123.9">1</text>
<text x="17.8" y="131.7">C0402</text>
<text x="25.4" y="131.7">C0402</text>
<text x="210.4" y="126.5">2</text>
<text x="210.4" y="129">3</text>
<text x="210.4" y="131.6">4</text>
<text x="255.8" y="131.6">12</text>
<text x="255.8" y="129">11</text>
<text x="255.8" y="126.5">10</text>
<text x="17.8" y="134.2">10V</text>
<text x="25.4" y="134.2">50V</text>
<text x="210.4" y="134.1">5</text>
<text x="210.4" y="136.6">6</text>
<text x="255.8" y="134.1">13</text>
<text x="210.4" y="139.2">7</text>
<text x="210.4" y="141.7">8</text>
<text x="15.5" y="144.4">VSS</text>
<text x="210.4" y="146.8">9</text>
<text x="261.7" y="146.9">EGND</text>
<text x="195.9" y="154.5">VSS</text>
<text x="91" y="167.2">VOUT_1V8/3V3</text>
<text x="159.6" y="164.7">VCC2</text>
<text x="40.2" y="169.8">VCC2</text>
<text x="50.3" y="169.8">VSYS_3V3</text>
<text x="182.9" y="169.8">R0402</text>
<text x="182.9" y="172.3">R0402</text>
<text x="61.5" y="174.7">A1</text>
<text x="61.5" y="177.3">A2</text>
<text x="61.5" y="179.8">A3</text>
<text x="85.6" y="174.7">B1</text>
<text x="162" y="178.6" transform="rotate(-90 162 178.6)">C1</text>
<text x="164.6" y="178.6" transform="rotate(-90 164.6 178.6)">B2</text>
<text x="238.8" y="179.2">东莞野火电子技术有限公司</text>
<text x="53.4" y="185">R0402</text>
<text x="61.5" y="182.4">B3</text>
<text x="85.6" y="182.4">B2</text>
<text x="150.3" y="184.9">D1</text>
<text x="150.3" y="182.4">D2</text>
<text x="174.5" y="184.9">A1</text>
<text x="174.5" y="182.4">A2</text>
<text x="99.1" y="187.5">C0402</text>
<text x="99.1" y="190.1">50V</text>
<text x="118.2" y="191.1">VCC2</text>
<text x="150.3" y="190">C2</text>
<text x="174.5" y="190">B1</text>
<text x="86.7" y="192.6">VSS</text>
<text x="96.8" y="195.2">VSS</text>
<text x="142.3" y="192.6">R0402</text>
<text x="175.6" y="197.7">VSS</text>
<text x="218.6" y="194.7">Size</text>
<text x="219.8" y="197.5">A4</text>
<text x="249.7" y="197.4">STORAGE MEMORY</text>
<text x="283" y="194.7">Rev</text>
<text x="219.3" y="202.3">Date:</text>
<text x="266.7" y="202.3">Sheet</text>
<text x="274.3" y="202.3">6</text>
<text x="279.2" y="202.3">of</text>
<text x="283.7" y="202.3">12</text>
</g>
<g font-size="2.3" fill="#00f">
<text x="259.1" y="14.6">Page1：MCU 电源</text>
<text x="259.1" y="16.9">Page2：MCU I/O</text>
<text x="259.1" y="19.2">Page3：Jlink OB</text>
<text x="259.1" y="21.5">Page4：USB HS</text>
<text x="259.1" y="23.8">Page5：SDRAM</text>
<text x="259.1" y="26">Page6：STORAGE MEMORY</text>
<text x="259.1" y="28.3">Page7：电源LDO/DCDC</text>
<text x="259.1" y="32.9">Page9：PIN HEADERS</text>
<text x="259.1" y="35.2">Page10：以太网</text>
<text x="259.1" y="30.6">Page8：BTB</text>
</g>
<g font-size="2.3" fill="#000080">
<text x="144.8" y="22.4">U3</text>
<text x="124.5" y="25">36R R0402</text>
<text x="198.2" y="27.5">C601</text>
<text x="205.8" y="27.5">C602</text>
<text x="213.4" y="27.5">C605</text>
<text x="221" y="27.5">C606</text>
<text x="111.8" y="35.1">R604</text>
<text x="111.8" y="30.1">R629</text>
<text x="124.5" y="35.1">36R R0402</text>
<text x="124.5" y="30.1">36R R0402</text>
<text x="198.2" y="30.1">10uF</text>
<text x="205.8" y="30.1">0.1uF</text>
<text x="213.4" y="30.1">0.1uF</text>
<text x="221" y="30.1">0.1uF</text>
<text x="111.8" y="40.2">R628</text>
<text x="124.5" y="40.2">36R R0402</text>
<text x="20.4" y="47.8">R601</text>
<text x="33.1" y="47.8">10K R0402 OSPI_CS</text>
<text x="111.8" y="45.3">R605</text>
<text x="124.5" y="45.3">36R R0402</text>
<text x="182.9" y="47.8">R632</text>
<text x="195.6" y="47.8">NC</text>
<text x="20.4" y="50.4">R602</text>
<text x="20.4" y="52.9">R603</text>
<text x="33.1" y="50.4">10K R0402 OSPI_INT</text>
<text x="33.1" y="52.9">10K R0402 OSPI_RST</text>
<text x="124.5" y="50.4">36R R0402</text>
<text x="124.5" y="52.9">36R R0402</text>
<text x="182.9" y="52.9">R630</text>
<text x="182.9" y="50.4">R631</text>
<text x="195.6" y="52.9">NC</text>
<text x="195.6" y="50.4">NC</text>
<text x="124.5" y="55.5">36R R0402</text>
<text x="124.5" y="58">36R R0402</text>
<text x="124.5" y="60.5">36R R0402</text>
<text x="124.5" y="63.1">36R R0402</text>
<text x="124.5" y="65.6">36R R0402</text>
<text x="124.5" y="68.2">36R R0402</text>
<text x="132.1" y="101.2">R636</text>
<text x="144.8" y="101.2">NC</text>
<text x="122" y="113.9">R607</text>
<text x="134.7" y="113.9">R608</text>
<text x="144.8" y="113.9">R609</text>
<text x="155" y="113.9">R610</text>
<text x="165.1" y="113.9">R611</text>
<text x="175.3" y="113.9">R612</text>
<text x="185.5" y="113.9">R613</text>
<text x="215.9" y="113.9">JTF</text>
<text x="122" y="116.4">10K</text>
<text x="134.7" y="116.4">10K</text>
<text x="144.8" y="116.4">10K</text>
<text x="155" y="116.4">10K</text>
<text x="165.1" y="116.4">10K</text>
<text x="175.3" y="116.4">10K</text>
<text x="185.5" y="116.4">10K</text>
<text x="17.8" y="124">C603</text>
<text x="25.4" y="124">C604</text>
<text x="88.9" y="124">R614</text>
<text x="101.6" y="124">22R R0402</text>
<text x="17.8" y="126.6">10uF</text>
<text x="25.4" y="126.6">0.1uF</text>
<text x="88.9" y="126.6">R615</text>
<text x="101.6" y="126.6">22R R0402</text>
<text x="88.9" y="139.3">R618</text>
<text x="88.9" y="141.8">R619</text>
<text x="101.6" y="139.3">22R R0402</text>
<text x="101.6" y="141.8">22R R0402</text>
<text x="248.9" y="152">TF_Card</text>
<text x="66.1" y="172.3">U601</text>
<text x="165.1" y="169.8">R616</text>
<text x="165.1" y="172.3">R617</text>
<text x="177.8" y="169.8">NC</text>
<text x="177.8" y="172.3">NC</text>
<text x="99.1" y="179.9">C607</text>
<text x="155" y="179.9">U602</text>
<text x="40.7" y="182.5">R634</text>
<text x="53.4" y="182.5">0R</text>
<text x="99.1" y="182.5">0.1uF</text>
<text x="66.1" y="187.6">BD2204GUL-E2</text>
<text x="129.6" y="190.1">R635</text>
<text x="142.3" y="190.1">10K</text>
<text x="155" y="195.2">TXB0102YZPR</text>
</g>
<g font-size="2.3" fill="#f00">
<text x="82.9" y="26.5">[2]</text>
<text x="88.2" y="26.5">P106</text>
<text x="99.6" y="29.8">OSPI_INT</text>
<text x="99.6" y="24.7">OSPI_RST R606</text>
<text x="82.9" y="31.6">[2]</text>
<text x="88.2" y="31.6">P105</text>
<text x="99.6" y="34.9">OSPI_CK</text>
<text x="82.9" y="36.7">[2]</text>
<text x="82.9" y="41.7">[2]</text>
<text x="88.2" y="36.7">P808</text>
<text x="88.2" y="41.7">P104</text>
<text x="99.6" y="40">OSPI_CS</text>
<text x="82.9" y="46.8">[2]</text>
<text x="88.2" y="46.8">P801</text>
<text x="99.6" y="45">OSPI_DS</text>
<text x="79.3" y="51.6">[2]</text>
<text x="84.6" y="51.6">P100</text>
<text x="99.6" y="50.1">OSPI_DQ0 R620</text>
<text x="99.6" y="52.7">OSPI_DQ1 R621</text>
<text x="211.4" y="50.1">OSPI_CS</text>
<text x="211.4" y="52.7">OSPI_CK#</text>
<text x="236.8" y="49.4">P600</text>
<text x="244.6" y="49.4">[2,8]</text>
<text x="79.3" y="54.2">[2]</text>
<text x="79.3" y="56.7">[2]</text>
<text x="79.3" y="59.3">[2]</text>
<text x="84.6" y="54.2">P803</text>
<text x="84.6" y="56.7">P103</text>
<text x="84.6" y="59.3">P101</text>
<text x="99.6" y="55.2">OSPI_DQ2 R622</text>
<text x="99.6" y="57.7">OSPI_DQ3 R623</text>
<text x="182.9" y="57.8">P808、P809是时钟差分线阻抗匹配100R，layout走线差分线！！</text>
<text x="236.8" y="54.4">P809</text>
<text x="244.6" y="54.4">[2]</text>
<text x="79.3" y="64.3">[2]</text>
<text x="79.3" y="61.8">[2]</text>
<text x="84.6" y="64.3">P800</text>
<text x="84.6" y="61.8">P102</text>
<text x="99.6" y="60.3">OSPI_DQ4 R624</text>
<text x="99.6" y="62.8">OSPI_DQ5 R625</text>
<text x="99.6" y="65.4">OSPI_DQ6 R626</text>
<text x="79.3" y="69.4">[2]</text>
<text x="79.3" y="66.9">[2]</text>
<text x="84.6" y="69.4">P804</text>
<text x="84.6" y="66.9">P802</text>
<text x="99.6" y="67.9">OSPI_DQ7 R627</text>
<text x="46.8" y="125.3">[2,8]</text>
<text x="54.1" y="125.3">P501</text>
<text x="69.1" y="123.8">SD1DAT2_A</text>
<text x="46.8" y="127.8">[2,8]</text>
<text x="54.1" y="127.8">P502</text>
<text x="69.1" y="128.9">SD1CMD_A</text>
<text x="69.1" y="126.3">SD1DAT3_A</text>
<text x="69.1" y="133.9">SD1CLK_A</text>
<text x="46.8" y="140.5">[2,8]</text>
<text x="46.8" y="143.1">[2,8]</text>
<text x="54.1" y="140.5">P812</text>
<text x="54.1" y="143.1">P500</text>
<text x="69.1" y="139">SD1DAT0_A</text>
<text x="69.1" y="141.6">SD1DAT1_A</text>
<text x="46.8" y="148.2">[2,8]</text>
<text x="54.1" y="148.2">P503</text>
<text x="69.1" y="146.9">SD1CD</text>
<text x="21.4" y="183.7">[2,8]</text>
<text x="28.7" y="183.7">P504</text>
<text x="120.4" y="183.7">[2,8]</text>
<text x="127.8" y="183.7">P811</text>
<text x="180.9" y="182.2">SD1CMD_A</text>
<text x="180.9" y="184.7">SD1CLK_A</text>
<text x="120.4" y="186.3">[2,8]</text>
<text x="127.8" y="186.3">P810</text>
</g>
<g font-size="2.3" fill="#004080">
<text x="146.1" y="26.5">RESET#</text>
<text x="159.8" y="29">VCCQ[0]</text>
<text x="164.1" y="26.5">VCC</text>
<text x="146.1" y="31.6">INT#</text>
<text x="159.8" y="31.6">VCCQ[1]</text>
<text x="146.1" y="36.7">CK</text>
<text x="146.1" y="41.7">CS#</text>
<text x="160.1" y="41.7">VSSQ[0]</text>
<text x="164.4" y="39.2">VSS</text>
<text x="146.1" y="46.8">DS</text>
<text x="160.1" y="44.3">VSSQ[1]</text>
<text x="146.1" y="51.9">DQ0</text>
<text x="161.5" y="49.4">DNU[0]</text>
<text x="161.5" y="51.9">DNU[1]</text>
<text x="146.1" y="54.4">DQ1</text>
<text x="146.1" y="57">DQ2</text>
<text x="146.1" y="59.5">DQ3</text>
<text x="161.5" y="54.4">DNU[2]</text>
<text x="161.5" y="57">DNU[3]</text>
<text x="161.5" y="59.5">DNU[4]</text>
<text x="146.1" y="62.1">DQ4</text>
<text x="146.1" y="64.6">DQ5</text>
<text x="146.1" y="67.1">DQ6</text>
<text x="146.1" y="69.7">DQ7</text>
<text x="214.7" y="125.6">DAT2</text>
<text x="214.7" y="128.1">CD/DAT3</text>
<text x="214.7" y="130.6">CMD</text>
<text x="245.2" y="130.6">GND11</text>
<text x="245.2" y="128.1">GND10</text>
<text x="214.7" y="133.2">VDD</text>
<text x="214.7" y="135.7">CLK</text>
<text x="245.2" y="133.2">GND12</text>
<text x="245.2" y="135.7">GND13</text>
<text x="214.7" y="138.3">VSS</text>
<text x="214.7" y="140.8">DAT0</text>
<text x="214.7" y="143.3">DAT1</text>
<text x="214.7" y="148.4">CD</text>
<text x="67.4" y="176.4">VIN1</text>
<text x="67.4" y="178.9">VIN2</text>
<text x="76.2" y="176.4">VOUT</text>
<text x="67.4" y="181.4">EN</text>
<text x="67.4" y="184">SEL</text>
<text x="77.5" y="184">GND</text>
<text x="156.3" y="184">A1</text>
<text x="168.7" y="184">B1</text>
<text x="156.3" y="186.5">A2</text>
<text x="156.3" y="191.6">OE</text>
<text x="163.7" y="188" transform="rotate(-90 163.7 188)">VCCA</text>
<text x="166.2" y="188" transform="rotate(-90 166.2 188)">VCCB</text>
<text x="166.4" y="191.6">GND</text>
<text x="168.7" y="186.5">B2</text>
</g>
<g font-size="1.8">
<text x="31.7" y="1.9">5</text>
<text x="90.1" y="1.9">4</text>
<text x="148.5" y="1.9">3</text>
<text x="206.8" y="1.9">2</text>
<text x="265.2" y="1.9">1</text>
<text x=".7" y="29.8">D</text>
<text x="295.1" y="29.8">D</text>
<text x=".7" y="80.9">C</text>
<text x="295.1" y="80.9">C</text>
<text x=".7" y="132.1">B</text>
<text x="295.1" y="132.1">B</text>
<text x=".7" y="183.3">A</text>
<text x="295.1" y="183.3">A</text>
<text x="31.7" y="209.2">5</text>
<text x="90.1" y="209.2">4</text>
<text x="148.5" y="209.2">3</text>
<text x="206.8" y="209.2">2</text>
<text x="265.2" y="209.2">1</text>
</g>
</svg>
